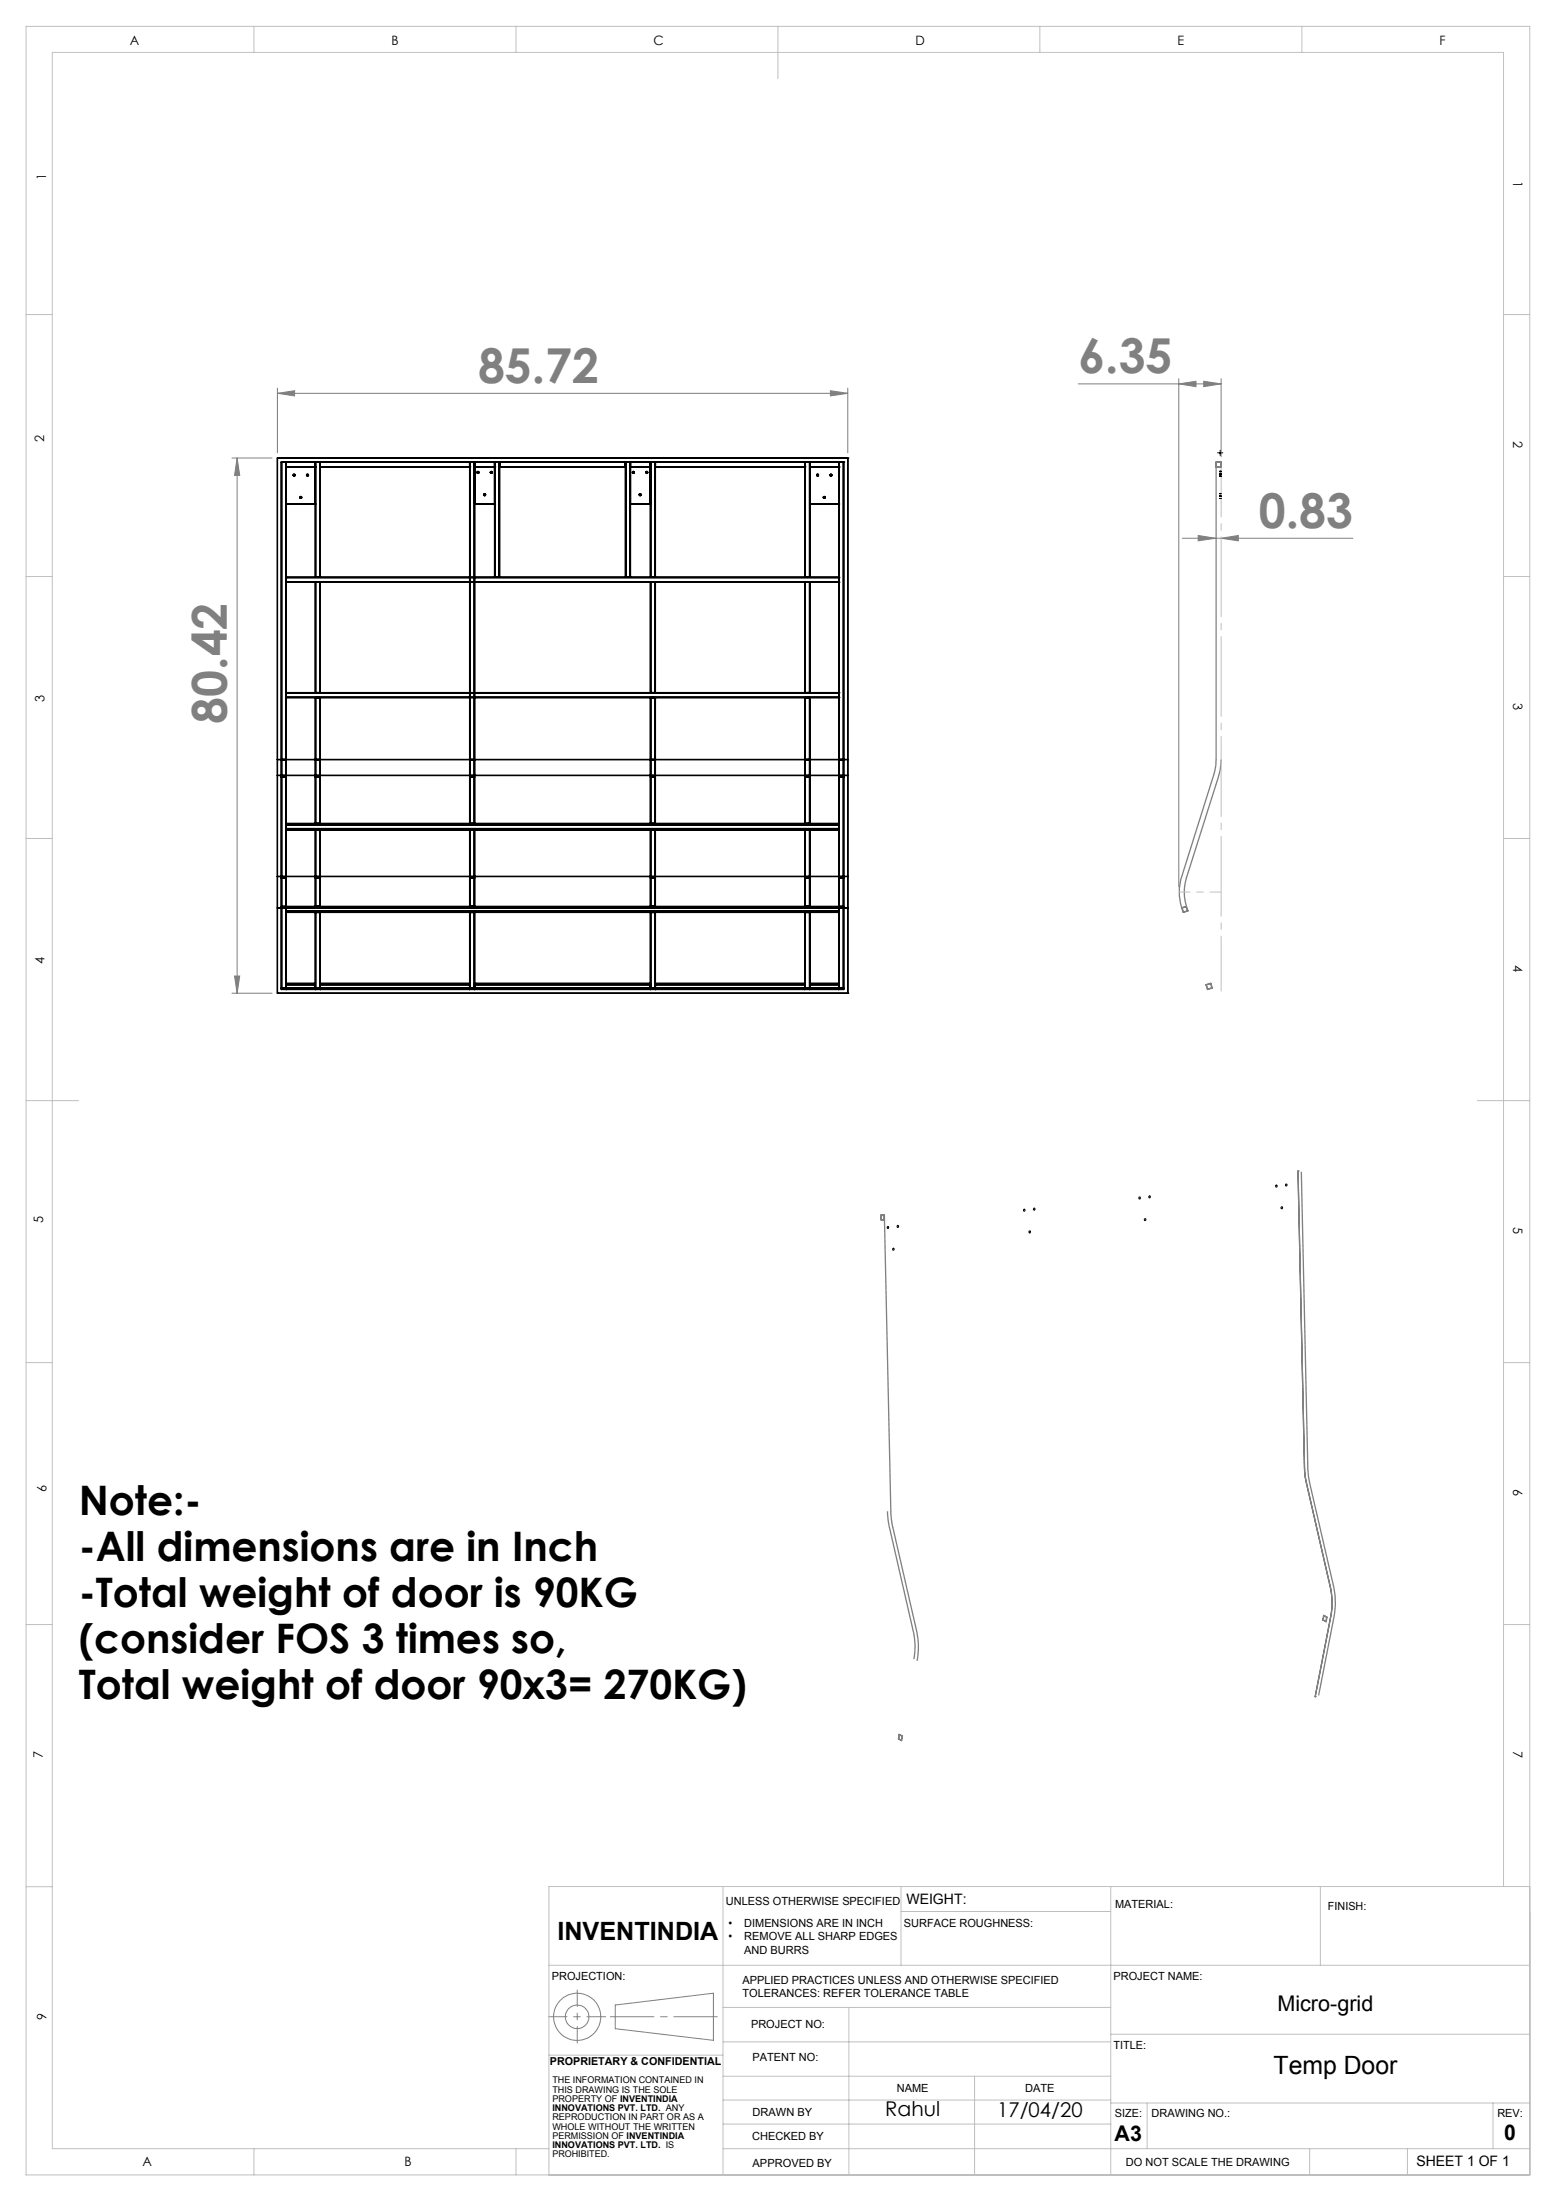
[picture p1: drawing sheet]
<svg xmlns="http://www.w3.org/2000/svg" width="297mm" height="420mm" viewBox="0 0 297 420" stroke-linecap="round" stroke-linejoin="round" font-family="sans-serif">
<g fill="none" stroke="#808080" stroke-width=".19">
<path d="M53 75.1l3.2-.5v.9zM53 74.1v12.3M53 75.1h108.8M158.5 74.6l3.3 .5-3.3 .4zM161.8 74.1v12.3M205.8 73.3h27.3M225 73.3l3.3-.5v1zM225 72.3v96.9M229.8 72.8l3.3 .5-3.3 .5zM233.1 72.3v14.9M44.3 87.4h7.6M45.3 87.4v102.1"/>
<path d="M45.3 87.4l.5 3.3h-1zM225.7 102.7h32.5M228.7 102.2l3.3 .5-3.3 .5zM233.1 102.7l3.3-.5v1zM44.3 189.5h7.6M44.8 186.2h1l-.5 3.3zM117.4 382.6l18.8-2.3v9l-18.8-2.2z"/>
<circle cx="110.2" cy="384.9" r="2.26"/>
<circle cx="110.2" cy="384.9" r="4.5"/>
</g>
<g fill="none" stroke="#808080" stroke-width=".25">
<path d="M232.1 89.1h1v-.9h-1v57.5l-.5 2.3-6 19.3a9.9 9.9 0 0 0 0 5.9M232.2 88.2h.8v.9h-.8M233.1 144.9l-.2 1.7-.3 1.7-6.2 19.3a9.6 9.6 0 0 0 0 5.3M225.6 173.3l.8-.3 .3 .8-.8 .2zM226.4 172.9l.4 .9-1 .3-.2-.9M226.4 172.9l-.8 .3M230.2 187.9l.9-.3 .3 .9-.9 .3zM230.3 187.9l.8-.2 .2 .8-.8 .3zM168.2 231.9h.6v1l-.6-.1zM168.8 232l-.6-.1v.8l.6 .1M168.8 231.9l1.2 56.9 .3 2.3 4.7 20.3 .3 2.3-.3 3.2M247.8 223.5l1.2 56.9 .3 2.3 4.7 20.3 .2 2.8-.2 2.7-3 15.3"/>
<path d="M247.8 223.5h.1M248.4 223.7l1.2 56.6 .4 2.7 4.6 19.9 .3 2.8-.3 2.8-2.9 14.9M169.4 288.4l.3 2.9 4.7 20.4 .3 2.2-.3 2.7M252.7 308.2l.6 .4-.2 .9-.6-.4zM252.7 308.3l.5 .3-.1 .8-.5-.3zM171.6 331l.7 .3-.2 .9-.6-.4zM171.7 331l.5 .3-.2 .8-.5-.3zM251 323.8h.1"/>
</g>
<g fill="none" stroke="#000" stroke-width=".19">
<path d="M56 90.7a.19 .19 0 0 1 .1-.2 .19 .19 0 0 1 .2 .2 .19 .19 0 0 1-.2 .2M57.2 95a.21 .21 0 0 1 .2-.3 .21 .21 0 0 1 .2 .2 .21 .21 0 0 1-.2 .2M58.5 90.7a.2 .2 0 0 1 .2-.2 .2 .2 0 0 1 .2 .2 .2 .2 0 0 1-.3 .2M91 90.2a.2 .2 0 0 1 .2-.3 .2 .2 0 0 1 .2 .3 .2 .2 0 0 1-.2 .1M92.3 94.5a.19 .19 0 0 1 .2-.3 .19 .19 0 0 1 .2 .2 .19 .19 0 0 1-.2 .2M93.6 90.2a.19 .19 0 0 1 .2-.2 .19 .19 0 0 1 .2 .2 .19 .19 0 0 1-.3 .1M120.7 90.2a.19 .19 0 0 1 .2-.2 .19 .19 0 0 1 .2 .2 .19 .19 0 0 1-.2 .1M122 94.5a.19 .19 0 0 1 .2-.3 .19 .19 0 0 1 .2 .2 .19 .19 0 0 1-.3 .2M123.3 90.2a.19 .19 0 0 1 .1-.2 .19 .19 0 0 1 .2 .2 .19 .19 0 0 1-.2 .1M155.9 90.7a.2 .2 0 0 1 .1-.2 .2 .2 0 0 1 .3 .2 .2 .2 0 0 1-.3 .2M157.1 95a.21 .21 0 0 1 .2-.3 .21 .21 0 0 1 .2 .2 .21 .21 0 0 1-.2 .2M158.4 90.7a.2 .2 0 0 1 .2-.2 .2 .2 0 0 1 .2 .2 .2 .2 0 0 1-.3 .2"/>
<path d="M232.8 86.4h.2M232.8 94.7h.3M232.8 95.1h.3M232.8 90.5h.3M232.8 90.9h.3M232.8 89.9h.3M232.8 90.3h.3M232.8 94.2h.3M232.8 94.6h.3M232.9 86.3v.3"/>
<circle cx="169.4" cy="234.3" r=".18"/>
<circle cx="170.5" cy="238.4" r=".17"/>
<circle cx="171.4" cy="234.1" r=".17"/>
<circle cx="195.5" cy="231" r=".17"/>
<circle cx="196.5" cy="235.1" r=".18"/>
<circle cx="197.4" cy="230.7" r=".17"/>
<circle cx="217.5" cy="228.6" r=".18"/>
<circle cx="218.6" cy="232.8" r=".17"/>
<circle cx="219.4" cy="228.4" r=".17"/>
<circle cx="243.7" cy="226.3" r=".17"/>
<circle cx="244.7" cy="230.4" r=".17"/>
<circle cx="245.5" cy="226.1" r=".17"/>
</g>
<path d="M116.5 384.8h20.4" fill="none" stroke="#808080" stroke-width=".19" stroke-dasharray="15.2 1.3 1.3 1.3" stroke-dashoffset="6.9"/>
<path d="M104.7 384.8h10.9" fill="none" stroke="#808080" stroke-width=".19" stroke-dasharray="15.2 1.3 1.3 1.3" stroke-dashoffset="11.7"/>
<path d="M110.2 379.7v10.1" fill="none" stroke="#808080" stroke-width=".19" stroke-dasharray="15.2 1.3 1.3 1.3" stroke-dashoffset="12.1"/>
<path d="M225 170.2h8.1" fill="none" stroke="#c0c0c0" stroke-width=".19" stroke-dasharray="15.2 1.3 1.3 1.3" stroke-dashoffset="13.1"/>
<path d="M233.1 189.1v-101" fill="none" stroke="#c0c0c0" stroke-width=".19" stroke-dasharray="15.2 1.3 1.3 1.3" stroke-dashoffset="4.8"/>
<g fill="none" stroke="#c0c0c0" stroke-width=".19">
<path d="M5 5h287v410h-287zM48.5 5v5M98.5 5v5M148.5 5v10M198.5 5v5M248.5 5v5M5 60h5M287 60h5M5 110h5M287 110h5M5 160h5M287 160h5"/>
<path d="M5 210h10M282 210h10M5 260h5M287 260h5M5 310h5M287 310h5M138 360v55M212 360v55M252 360v15M287 360v-350h-277v400h94.8M292 360h-187.2v55M5 360h5"/>
<path d="M104.8 375h187.2M172 364.8h40M172 360v15M104.8 392.2h33.2M138 389.6h74M138 396.2h74M138 383.1h74M162 383.1v31.9M186 396.2v18.8M212 388.2h80M48.5 410v5M98.5 410v5"/>
<path d="M138 410h154M138 405.3h74M138 400.7h74M212 401.3h80M219 401.3v8.7M250 410v5M268.6 410v5M285 401.3v8.7"/>
</g>
<path d="M232.7 86.4h-.3M232.9 86.2v-.3M232.9 86.7v.2M233.2 86.4h.2" fill="none" stroke="#000" stroke-width=".19" stroke-dasharray="15.2 1.3 1.3 1.3"/>
<g fill="#808080">
<path d="M225 73.3l3.3-.5v1zM229.8 72.8l3.3 .5-3.3 .5zM228.7 102.2l3.3 .5-3.3 .5zM233.1 102.7l3.3-.5v1z"/>
<path d="M158.5 74.6l3.3 .5-3.3 .4zM53 75.1l3.2-.5v.9z"/>
<path d="M44.8 186.2h1l-.5 3.3zM45.3 87.4l.5 3.3h-1z"/>
</g>
<g fill="none" stroke="#000" stroke-width=".25">
<path d="M53 87.4h.1M53 87.4v57.5M53 87.4h108.8M53.7 88.2h.1M53.7 88.2h107.3M53.7 88.2v56.7M53.8 88.2h.1M53.8 88.2v56.7M54.6 88.2h.1M54.6 88.2v56.7M54.6 89.1h.1M54.6 96.2h.1"/>
<path d="M54.6 88.2h5.6M54.6 89.1h5.6M54.6 96.2h5.6M60.2 88.2h.1M60.2 89.1h.1M60.2 96.2h.1M60.2 88.2v22M60.3 88.2h.1M60.3 88.2v22M61.1 88.2h.1M61.1 88.2v22M61.1 89.1h.1"/>
<path d="M61.1 88.2h28.5M61.1 89.1h28.5M89.6 88.2h.1M89.6 89.1h.1M89.6 88.2v56.7M89.7 88.2h.1M89.7 88.2v56.7M90.5 88.2h.1M90.5 88.2v56.7M90.6 88.2h.1M90.6 89.1h.1M90.6 96.2h.1"/>
<path d="M90.6 88.2v56.7M90.6 88.2h3.8M90.6 89.1h3.8M90.6 96.2h3.8M94.4 88.2h.1M94.4 89.1h.1M94.4 96.2h.1M94.4 88.2v22M94.5 88.2h.1M94.5 88.2v22M95.3 88.2h.1M95.3 88.2v22"/>
<path d="M95.4 88.2h.1M95.4 89.1h.1M95.4 88.2v22M95.4 88.2h24M95.4 89.1h24M119.4 88.2h.1M119.4 89.1h.1M119.4 88.2v22M119.5 88.2h.1M119.5 88.2v22M120.3 88.2h.1M120.3 88.2v22"/>
<path d="M120.3 89.1h.1M120.3 96.2h.1M120.3 88.2h3.8M120.3 89.1h3.8M120.3 96.2h3.8M124.1 88.2h.1M124.1 89.1h.1M124.1 96.2h.1M124.1 88.2v22M124.2 88.2h.1M124.2 88.2v22M125 88.2h.1"/>
<path d="M125 88.2v22M125.1 88.2h.1M125.1 89.1h.1M125.1 88.2v22M125.1 88.2h28.5M125.1 89.1h28.5M153.6 88.2h.1M153.6 89.1h.1M153.6 88.2v22M153.7 88.2h.1M153.7 88.2v22M154.5 88.2h.1"/>
<path d="M154.5 88.2v22M154.6 89.1h.1M154.6 88.2h.1M154.6 96.2h.1M154.6 88.2h5.5M154.6 89.1h5.5M154.6 96.2h5.5M154.6 88.2v22M160.1 89.1h.1M160.1 88.2h.1M160.1 96.2h.1M160.1 88.2v56.7"/>
<path d="M160.2 88.2h.1M160.2 88.2v56.7M161 88.2h.1M161 88.2v56.7M161.8 87.4h.1M161.8 87.4v57.5M54.6 111.1h.1M54.6 110.2h.1M54.6 110.2h105.5M54.6 111.1h105.5M60.2 110.2h.1M60.2 111.1h.1"/>
<path d="M60.2 111.1v21.1M60.3 110.2h.1M60.3 111.1h.1M60.3 111.1v21.1M61.1 110.2h.1M61.1 111.1h.1M61.1 111.1v21.1M94.4 110.2h.1M94.5 110.2h.1M95.3 110.2h.1M95.4 110.2h.1M119.4 110.2h.1"/>
<path d="M119.5 110.2h.1M120.3 110.2h.1M124.1 111.1h.1M124.1 110.2h.1M124.1 111.1v21.1M124.2 111.1h.1M124.2 110.2h.1M124.2 111.1v21.1M125 111.1h.1M125 110.2h.1M125 111.1v21.1M125.1 111.1h.1"/>
<path d="M125.1 110.2h.1M125.1 111.1v21.1M153.6 111.1h.1M153.6 110.2h.1M153.6 111.1v21.1M153.7 111.1h.1M153.7 110.2h.1M153.7 111.1v21.1M154.5 111.1h.1M154.5 110.2h.1M154.5 111.1v21.1M154.6 111.1h.1"/>
<path d="M154.6 110.2h.1M154.6 111.1v21.1M160.1 111.1h.1M160.1 110.2h.1M54.6 133.1h.1M54.6 132.2h.1M54.6 133.1h105.5M54.6 132.2h105.5M60.2 132.2h.1M60.2 133.1h.1M60.2 133.1v11.8M60.3 132.2h.1"/>
<path d="M60.3 133.1h.1M60.3 133.1v11.8M61.1 132.2h.1M61.1 133.1h.1M61.1 133.1v11.8M124.1 132.2h.1M124.1 133.1h.1M124.1 133.1v11.8M124.2 132.2h.1M124.2 133.1h.1M124.2 133.1v11.8M125 132.2h.1"/>
<path d="M125 133.1h.1M125 133.1v11.8M125.1 132.2h.1M125.1 133.1h.1M125.1 133.1v11.8M153.6 132.2h.1M153.6 133.1h.1M153.6 133.1v11.8M153.7 132.2h.1M153.7 133.1h.1M153.7 133.1v11.8M154.5 132.2h.1"/>
<path d="M154.5 133.1h.1M154.5 133.1v11.8M154.6 132.2h.1M154.6 133.1h.1M154.6 133.1v11.8M160.1 133.1h.1M160.1 132.2h.1M53 144.9v3.1M53 148h108.8M53 144.9h108.8M53 148v19.3M53.7 144.9v22.7"/>
<path d="M53.7 144.9v3.4h.9v-3.4M53.8 144.9v3.1M53.8 144.9v3.4h.8v-3.4M53.8 148v40.8h.8v-40.8M53.8 148h.8M54.6 144.9v3.1M54.6 144.9v22.7M54.6 158.1h105.5M54.6 158.4h105.5M54.6 157.1h105.5M54.6 157.4h105.5M54.6 158.3h105.5"/>
<path d="M54.6 157.2h105.5M60.2 144.9v3.4h.9v-3.4M60.2 144.9v12.5M60.2 158.1v9.5M60.3 144.9v3.4h.8v-3.4M60.3 144.9v3.1M60.3 148v9.4M60.3 148h.8M60.3 157.1h.8M61.1 144.9v3.1M61.1 148v9.4M61.1 144.9v12.5"/>
<path d="M61.1 158.1v9.5M89.6 144.9v3.4h1v-3.4M89.6 144.9v12.5M89.6 158.1v9.5M89.7 144.9v3.4h.8v-3.4M89.7 144.9v3.1M89.7 148v9.4M89.7 148h.8M89.7 157.1h.8M90.5 144.9v3.1M90.5 148v9.4M90.6 144.9v12.5"/>
<path d="M90.6 158.1v9.5M124.1 144.9v3.4h1v-3.4M124.1 144.9v12.5M124.1 158.1v9.5M124.2 144.9v3.1M124.2 144.9v3.4h.8v-3.4M124.2 148v9.4M124.2 148h.8M124.2 157.1h.8M125 144.9v3.1M125 148v9.4M125.1 144.9v12.5"/>
<path d="M125.1 158.1v9.5M153.6 144.9v3.4h1v-3.4M153.6 144.9v12.5M153.6 158.1v9.5M153.7 144.9v3.1M153.7 144.9v3.4h.8v-3.4M153.7 148h.8M153.7 157.1h.8M153.7 148v9.4M154.5 144.9v3.1M154.5 148v9.4M154.6 144.9v12.5"/>
<path d="M154.6 158.1v9.5M160.1 144.9v22.7M160.1 144.9v3.4h.9v-3.4M160.2 144.9v3.1M160.2 144.9v3.4h.8v-3.4M160.2 148v40.8h.8v-40.8M160.2 148h.8M161 144.9v3.1M161 144.9v22.7M161.8 144.9v3.1M161.8 148v19.3M53 167.2v6.1h108.8v-6.1"/>
<path d="M53 167.3v5.9M53 167.2h108.8M53 173.2h108.8M53 173.2v16.3M53.7 167.3v5.9M53.7 167.6v5.3M53.7 172.9v15.9h107.3v-15.9M53.7 167.6h.9M53.7 172.9h107.3M53.8 167.3v5.9M54.6 167.3v5.9M54.6 167.6v21.2"/>
<path d="M54.6 173.8h105.5M54.6 174.1h105.5M54.6 174h105.5M54.6 173h105.5M60.2 167.3v5.9v-5.6M60.2 173.8v15M60.2 167.6h.9M60.3 167.3v5.9v-15h.8v15v-5.9M60.3 173.9h.8v14.9h-.8zM61.1 167.3v5.9v-5.6M61.1 173.8v15M89.6 167.3v5.9v-5.6"/>
<path d="M89.6 173.8v15M89.6 167.6h1M89.7 167.3v5.9v-15h.8v15v-5.9M89.7 173.9h.8v14.9h-.8zM90.6 167.3v5.9v-5.6M90.6 173.8v15M124.1 167.3v5.9v-5.6M124.1 173.8v15M124.1 167.6h1M124.2 167.3v5.9v-15h.8v15v-5.9M124.2 173.9h.8v14.9h-.8zM125.1 167.3v5.9v-5.6"/>
<path d="M125.1 173.8v15M153.6 167.3v5.9v-5.6M153.6 173.8v15M153.6 167.6h1M153.7 167.3v5.9v-15h.8v15v-5.9M154.6 167.3v5.9v-5.6M154.6 173.8v15M160.1 167.3v5.9M160.1 167.6v21.2M160.1 167.6h.9M160.2 167.3v5.9M161 167.3v5.9"/>
<path d="M161 167.6v5.3M161.8 167.3v5.9M161.8 173.2v16.3M53 189.5h.1M53 189.5h108.8M53.7 188.5h107.3M54.6 187.6h5.6M54.6 187.7h5.6M54.6 188.5h5.6M54.6 187.9h5.6M54.6 188.8h5.6M61.1 187.6h28.5"/>
<path d="M61.1 187.7h28.5M61.1 188.5h28.5M61.1 187.9h28.5M61.1 188.8h28.5M90.6 187.6h33.5M90.6 187.7h33.5M90.6 188.5h33.5M90.6 187.9h33.5M90.6 188.8h33.5M125.1 187.6h28.5M125.1 187.7h28.5M125.1 188.5h28.5"/>
<path d="M125.1 187.9h28.5M125.1 188.8h28.5M154.6 187.6h5.5M154.6 187.7h5.5M154.6 188.5h5.5M154.6 187.9h5.5M160.1 188.8h-6.4v-14.9h.8v14.9M161.8 189.5h.1"/>
<circle cx="56.1" cy="90.7" r=".18"/>
<circle cx="56.1" cy="90.7" r=".17"/>
<circle cx="57.4" cy="94.9" r=".17"/>
<circle cx="58.7" cy="90.7" r=".17"/>
<circle cx="58.7" cy="90.7" r=".19"/>
<circle cx="91.2" cy="90.1" r=".17"/>
<circle cx="92.5" cy="94.4" r=".18"/>
<circle cx="93.8" cy="90.1" r=".18"/>
<circle cx="120.9" cy="90.1" r=".17"/>
<circle cx="122.2" cy="94.4" r=".17"/>
<circle cx="123.4" cy="90.1" r=".18"/>
<circle cx="156" cy="90.7" r=".17"/>
<circle cx="156.1" cy="90.7" r=".17"/>
<circle cx="157.3" cy="94.9" r=".19"/>
<circle cx="157.3" cy="94.9" r=".17"/>
<circle cx="158.6" cy="90.7" r=".19"/>
<circle cx="158.6" cy="90.7" r=".17"/>
</g>
<g font-size="9.2" fill="#808080">
<text x="205.8" y="71.3">6.35</text>
<text x="91.2" y="73">85.72</text>
<text x="240.3" y="100.7">0.83</text>
<text x="43.3" y="138.1" transform="rotate(-90 43.3 138.1)">80.42</text>
</g>
<g font-size="7.8">
<text x="15" y="289.1">Note:-</text>
<text x="15" y="297.9">-All dimensions are in Inch</text>
<text x="15" y="306.6">-Total weight of door is 90KG</text>
<text x="15" y="315.4">(consider FOS 3 times so,</text>
<text x="15" y="324.2">Total weight of door 90x3= 270KG)</text>
</g>
<g font-size="4.8">
<text x="106.4" y="370.2">INVENTINDIA</text>
<text x="243.1" y="395.8">Temp Door</text>
</g>
<g font-size="4.1">
<text x="243.8" y="383.7">Micro-grid</text>
<text x="212.8" y="408.5">A3</text>
<text x="287.1" y="408.3">0</text>
</g>
<g font-size="3.9">
<text x="169" y="403.8">Rahul</text>
<text x="190.3" y="404">17/04/20</text>
</g>
<g font-size="2.7">
<text x="173" y="363.3">WEIGHT:</text>
<text x="270.3" y="413.3">SHEET 1 OF 1</text>
</g>
<g font-size="2.5">
<text x="24.8" y="8.6">A</text>
<text x="74.8" y="8.6">B</text>
<text x="124.8" y="8.6">C</text>
<text x="174.8" y="8.6">D</text>
<text x="224.7" y="8.6">E</text>
<text x="274.7" y="8.6">F</text>
<text x="8.8" y="34.4" transform="rotate(-90 8.8 34.4)">1</text>
<text x="288.8" y="34.6" transform="rotate(90 288.8 34.6)">1</text>
<text x="8.4" y="84.3" transform="rotate(-90 8.4 84.3)">2</text>
<text x="288.8" y="84.2" transform="rotate(90 288.8 84.2)">2</text>
<text x="8.5" y="134" transform="rotate(-90 8.5 134)">3</text>
<text x="288.8" y="134.2" transform="rotate(90 288.8 134.2)">3</text>
<text x="8.5" y="184" transform="rotate(-90 8.5 184)">4</text>
<text x="288.8" y="184.2" transform="rotate(90 288.8 184.2)">4</text>
<text x="8.3" y="233.4" transform="rotate(-90 8.3 233.4)">5</text>
<text x="288.8" y="234.2" transform="rotate(90 288.8 234.2)">5</text>
<text x="8.9" y="284.7" transform="rotate(-90 8.9 284.7)">6</text>
<text x="288.8" y="284.2" transform="rotate(90 288.8 284.2)">6</text>
<text x="8.2" y="335.4" transform="rotate(-90 8.2 335.4)">7</text>
<text x="288.8" y="334.2" transform="rotate(90 288.8 334.2)">7</text>
<text x="8.9" y="385.5" transform="rotate(-90 8.9 385.5)">9</text>
<text x="27.2" y="413.3">A</text>
<text x="77.2" y="413.3">B</text>
</g>
<g font-size="2.1">
<text x="138.6" y="363.5">UNLESS OTHERWISE SPECIFIED</text>
<text x="212.8" y="364.1">MATERIAL:</text>
<text x="253.5" y="364.4">FINISH:</text>
<text x="139.1" y="367.7">•</text>
<text x="139.1" y="370.3">•</text>
<text x="142.1" y="367.7">DIMENSIONS ARE IN INCH</text>
<text x="142.1" y="370.3">REMOVE ALL SHARP EDGES</text>
<text x="172.5" y="367.8">SURFACE ROUGHNESS:</text>
<text x="105.3" y="377.8">PROJECTION:</text>
<text x="142.1" y="372.8">AND BURRS</text>
<text x="212.5" y="377.8">PROJECT NAME:</text>
<text x="141.7" y="378.6">APPLIED PRACTICES UNLESS AND OTHERWISE SPECIFIED</text>
<text x="141.7" y="381.2">TOLERANCES: REFER TOLERANCE TABLE</text>
<text x="143.4" y="387">PROJECT NO:</text>
<text x="105" y="394.1">PROPRIETARY &amp; CONFIDENTIAL</text>
<text x="143.6" y="393.4">PATENT NO:</text>
<text x="212.5" y="390.9">TITLE:</text>
<text x="171.2" y="399.1">NAME</text>
<text x="195.7" y="399.1">DATE</text>
<text x="143.6" y="403.7">DRAWN BY</text>
<text x="212.8" y="404">SIZE:</text>
<text x="219.8" y="404">DRAWING NO.:</text>
<text x="285.8" y="404">REV:</text>
<text x="143.6" y="408.3">CHECKED BY</text>
<text x="143.7" y="413.4">APPROVED BY</text>
<text x="214.9" y="413.3">DO NOT SCALE THE DRAWING</text>
</g>
<g font-size="1.8">
<text x="105.4" y="397.6">THE INFORMATION CONTAINED IN</text>
<text x="105.4" y="399.3">THIS DRAWING IS THE SOLE</text>
<text x="105.4" y="401.1">PROPERTY OF INVENTINDIA</text>
<text x="105.4" y="402.8">INNOVATIONS PVT. LTD. ANY</text>
<text x="105.4" y="404.6">REPRODUCTION IN PART OR AS A</text>
<text x="105.4" y="406.4">WHOLE WITHOUT THE WRITTEN</text>
<text x="105.4" y="408.1">PERMISSION OF INVENTINDIA</text>
<text x="105.4" y="409.9">INNOVATIONS PVT. LTD. IS</text>
<text x="105.4" y="411.7">PROHIBITED.</text>
</g>
</svg>
